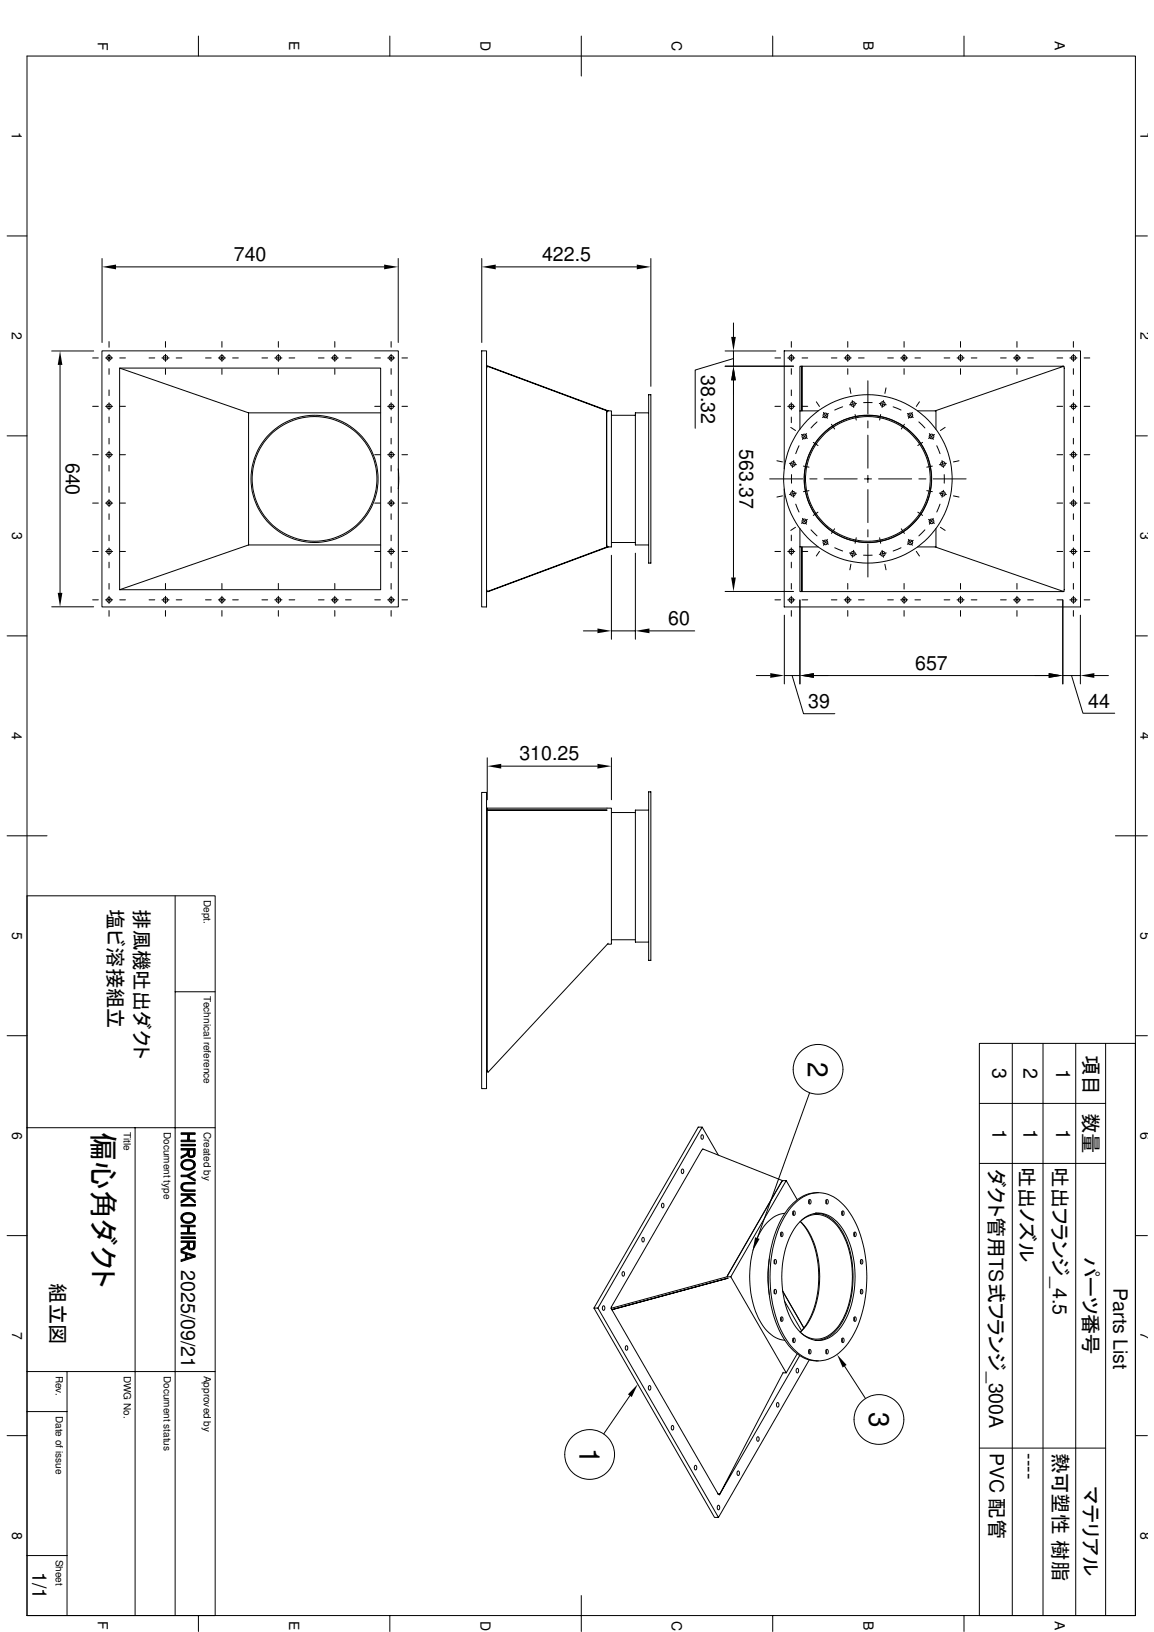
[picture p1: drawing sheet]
<svg xmlns="http://www.w3.org/2000/svg" width="210mm" height="297mm" viewBox="0 0 210 297" stroke-linecap="round" stroke-linejoin="round" font-family="sans-serif">
<g fill="none" stroke="#000" stroke-width=".18">
<path d="M4.9 10.2h201.6v283.8h-201.6zM36.1 6.6v3.6M70.9 6.6v3.6M105.7 6.6v7.2M140.5 6.6v3.6M175.3 6.6v3.6M1.3 42.9h3.6M18.6 47.1v15.2M21.1 48.6h48.8M72.4 47.1v15.2M87.6 47.1v15.2M90.2 48.6h25.6"/>
<path d="M118.4 47.1v23.2M133.4 58.8v2.5M206.5 42.9h2.2M1.3 79.3h3.6M9.4 63.9h7.6M10.9 66.4v41.5M16.8 74h1.1M16.8 65.2h1.1M18.5 63.9h54v46.6h-54zM19.2 74h1.3M19.2 65.2h1.3M19.8 62.2v1"/>
<path d="M19.8 64.5v1.3M19.8 67.1v1M19.8 71v1M19.8 73.3v1.3M19.8 75.9v1M19.8 79.8v1M21.8 67h47.4v40.3h-47.4zM21.8 67l23.4 8.1h24M21.8 74h1M21.8 65.2h1M27.1 65.2h1.1M29.4 65.2h1.4"/>
<path d="M30.1 62.2v1M30.1 64.5v1.3M30.1 67.1v1M32 65.2h1.1M37.4 65.2h1M39.7 65.2h1.3M40.4 62.2v1M40.4 64.5v1.3M40.4 67.1v1M42.3 65.2h1M45.2 75.1v24.1M47.6 65.2h1.1"/>
<path d="M50 65.2h1.3M50.6 62.2v1M50.6 64.5v1.3M50.6 67.1v1M52.6 65.2h1M57.9 65.2h1M60.2 65.2h1.3M60.9 62.2v1M60.9 64.5v1.3M60.9 67.1v1M62.8 65.2h1.1M68.2 74h1"/>
<path d="M68.2 65.2h1M70.5 74h1.3M70.5 65.2h1.3M71.1 62.2v1M71.1 64.5v1.3M71.1 67.1v1M71.1 71v1M71.1 73.3v1.3M71.1 75.9v1M71.1 79.8v1M73.1 74h1M73.1 65.2h1"/>
<path d="M87.6 63.9h.9v46.6h-.9zM88.5 66.7h.1M110.3 74.8h.9v24.7h-.9zM110.6 74.8l-21.8-8.1h-.3v.3l.1-.3 21.9 8.1-.2 .3v24.1l.2 .3-21.9 8.2-.1-.4v.4h.3l21.8-8.2M111.2 75.6h4.4M118 75.1h-2.4v24.1h2.4M118 71.8h.4v30.7h-.4zM131.9 66.7h12.4M131.9 63.9h9.2M133.4 63.9v2.8zM133.4 65.3l-7 2.1v10.6M133.4 69.2v35.9"/>
<path d="M140.9 74h1.1M140.9 65.2h1.1M143.3 74h1.3M143.3 65.2h1.3M143.8 77.8l.9 .6M143.9 62.2v1M143.9 64.5v1.3M143.9 67.1v1M143.9 71v1M143.9 73.3v1.3M143.9 75.9v1M145.5 74.8v-8.1h.4v8.1v-8.1h47.6l.1 40.6-.1 .4h-.3"/>
<path d="M145.5 74.8v3.3M145.5 74.8h3.3M145.8 79.1l1.1 .7M145.9 74h1M145.9 65.2h1M146.7 78.9l-.7 1.1M148.5 73.1l.6 .9M148.6 76.8l-1.1 1.1M149.8 75.1l.7 1M150.7 75.3l-1.1 .7M151.2 65.2h1M151.2 77.2l.6 .9"/>
<path d="M153.3 74l-1.5 .6M153.5 65.2h1.3M154.2 62.2v1M154.2 64.5v1.3M154.2 67.1v1M154.6 70.6l.2 1M155 72.9l.3 1.3M155.5 75.4l.2 1.1M155.8 73.4l-1.3 .3M156.1 65.2h1.1M157.1 73.3h1.5M157.9 69.3v6"/>
<path d="M157.9 76.6v1.3M157.9 79.2v6M159.9 73.4l1.3 .3M160.2 75.4l-.2 1.1M160.7 72.9l-.3 1.3M161.2 70.6l-.2 1M161.5 65.2h1M162.5 74l1.4 .6M163.8 65.2h1.3M164.4 62.2v1M164.4 64.5v1.3M164.4 67.1v1"/>
<path d="M164.5 77.2l-.6 .9M165 75.3l1.1 .7M165.9 75.1l-.7 1M166.4 65.2h1M166.9 74.8h3.3v3.3M167.1 76.8l1.1 1.1M167.2 73.1l-.5 .9M169 78.9l.8 1.1M170 79.1l-1.1 .7M171.7 65.2h1.1M171.9 77.8l-.9 .6M174.1 65.2h1.3"/>
<path d="M174.7 62.2v1M174.7 64.5v1.3M174.7 67.1v1M176.7 65.2h1M182 65.2h1M184.3 65.2h1.3M185 62.2v1M185 64.5v1.3M185 67.1v1M186.9 65.2h1.1M192.3 74h1M192.3 65.2h1"/>
<path d="M193.2 66.7h.1M193.5 66.7l-23.4 8.1M194.6 74h1.3M194.6 65.2h1.3M195.2 62.2v1M195.2 64.5v1.3M195.2 67.1v1M195.2 71v1M195.2 73.3v1.3M195.2 75.9v1M195.2 79.8v1M197.2 74h1"/>
<path d="M197.2 65.2h1M206.5 79.3h2.2M16.8 82.8h1.1M16.8 91.6h1.1M19.2 82.8h1.3M19.2 91.6h1.3M19.8 82.1v1.3M19.8 84.7v1M19.8 88.6v1M19.8 90.9v1.3M19.8 93.5v1.1M19.8 97.4v1"/>
<path d="M19.8 99.7v1.3M21.8 82.8h1M21.8 91.6h1M68.2 82.8h1M68.2 91.6h1M69.2 99.2h-24l-23.4 8.1M70.5 82.8h1.3M70.5 91.6h1.3M71.1 82.1v1.3M71.1 84.7v1M71.1 88.6v1M71.1 90.9v1.3"/>
<path d="M71.1 93.5v1.1M71.1 97.4v1M71.1 99.7v1.3M72.4 85.3l.1 1.9-.1 1.8M73.1 82.8h1M73.1 91.6h1M111.2 98.7h4.4M140 87.2h6M141.3 83.9l1 .2M142.3 90.3l-1 .2M142.6 85.3v-21.4h53.9v46.6h-53.9v-21.5M143.6 84.3l1.3 .3"/>
<path d="M143.9 97.4v1M143.9 99.7v1.3M144 86.4v1.5M144.1 89.2l.3 1.3M144.4 83.8l-.3 1.3M144.7 96l-.9 .5M144.7 91.8l.6 1.4M144.9 89.7l-1.3 .3M145.3 81.1l-.6 1.5M145.5 99.5v8.2h.4v-8.2v8.2h47.4M145.5 99.5h3.3M145.5 96.2v3.3"/>
<path d="M146 94.3l.7 1.1M146.1 84.8l1.1 .2M146.9 94.5l-1.1 .7M147.2 89.3l-1.1 .2M147.3 87.2h1.3M147.5 96.4l1.1 1.1M147.9 80.5l.9 .6M148.8 93.2l-.9 .6M149.6 98.3l1.1 .8M149.9 87.2h6M150.5 98.2l-.7 1.1M151.8 96.2l-.6 .9"/>
<path d="M151.8 99.7l1.5 .6M155.7 97.9l-.2 1M157.2 87.2h1.3M157.9 86.5v1.3M157.9 89.1v6M157.9 96.4v1.3M157.9 99v6M159.8 87.2h6M160 97.9l.2 1M163.9 99.7l-1.4 .6M163.9 96.2l.6 .9M165.2 98.2l.7 1.1"/>
<path d="M166.1 98.3l-1.1 .8M166.9 93.2l.9 .6M167.1 87.2h1.3M167.8 80.5l-.9 .6M168.2 96.4l-1.1 1.1M168.6 89.3l1 .2M168.9 94.5l1.1 .7M169.6 84.8l-1 .2M169.7 87.2h6M169.8 94.3l-.8 1.1M170.1 99.5l23.4 8.2M170.2 96.2v3.3h-3.3"/>
<path d="M170.4 81.1l.6 1.5M170.9 89.7l1.2 .3M171 91.8l-.6 1.4M171 96l.9 .5M171.3 83.8l.3 1.3M171.6 89.2l-.3 1.3M171.7 86.4v1.5M172.1 84.3l-1.2 .3M173.4 90.3l1 .2M174.4 83.9l-1 .2M192.3 82.8h1M192.3 91.6h1"/>
<path d="M194.6 82.8h1.3M194.6 91.6h1.3M195.2 82.1v1.3M195.2 84.7v1M195.2 88.6v1M195.2 90.9v1.3M195.2 93.5v1.1M195.2 97.4v1M195.2 99.7v1.3M197.2 82.8h1M197.2 91.6h1M1.3 115.7h3.6"/>
<path d="M9.4 110.4h7.6M16.8 100.4h1.1M16.8 109.2h1.1M19.2 100.4h1.3M19.2 109.2h1.3M19.8 102.3v1.1M19.8 106.2v1M19.8 108.5v1.3M19.8 111.1v1.1M21.8 100.4h1M21.8 109.2h1M27.1 109.2h1.1"/>
<path d="M29.4 109.2h1.4M30.1 106.2v1M30.1 108.5v1.3M30.1 111.1v1.1M32 109.2h1.1M37.4 109.2h1M39.7 109.2h1.3M40.4 106.2v1M40.4 108.5v1.3M40.4 111.1v1.1M42.3 109.2h1M47.6 109.2h1.1"/>
<path d="M50 109.2h1.3M50.6 106.2v1M50.6 108.5v1.3M50.6 111.1v1.1M52.6 109.2h1M57.9 109.2h1M60.2 109.2h1.3M60.9 106.2v1M60.9 108.5v1.3M60.9 111.1v1.1M62.8 109.2h1.1M68.2 100.4h1"/>
<path d="M68.2 109.2h1M70.5 100.4h1.3M70.5 109.2h1.3M71.1 102.3v1.1M71.1 106.2v1M71.1 108.5v1.3M71.1 111.1v1.1M73.1 100.4h1M73.1 109.2h1M88.6 107.7h-.1M106.1 114.8h2.6M111.2 101.1v15.3"/>
<path d="M111.2 114.8h4.4M115.6 100.7v15.7M118.1 114.8h8.3M131.9 107.7h12.4M140.9 100.4h1.1M140.9 109.2h1.1M142.7 112v12.5M143.3 100.4h1.3M143.3 109.2h1.3M143.9 102.3v1.1M143.9 106.2v1M143.9 108.5v1.3"/>
<path d="M143.9 111.1v1.1M145.5 109.2v15.3M145.9 100.4h1M145.9 109.2h1M149.1 100.4l-.6 .8M151.2 109.2h1M153.5 109.2h1.3M154.2 106.2v1M154.2 108.5v1.3M154.2 111.1v1.1M154.5 100.6l1.3 .3M154.8 102.7l-.2 1"/>
<path d="M155.3 100.2l-.3 1.2M156.1 109.2h1.1M157.1 101h1.5M160.4 100.2l.3 1.2M161 102.7l.2 1M161.2 100.6l-1.3 .3M161.5 109.2h1M163.8 109.2h1.3M164.4 106.2v1M164.4 108.5v1.3M164.4 111.1v1.1M166.4 109.2h1"/>
<path d="M166.7 100.4l.5 .8M171.7 109.2h1.1M174.1 109.2h1.3M174.7 106.2v1M174.7 108.5v1.3M174.7 111.1v1.1M176.7 109.2h1M182 109.2h1M184.3 109.2h1.3M185 106.2v1M185 108.5v1.3M185 111.1v1.1"/>
<path d="M186.9 109.2h1.1M192.3 100.4h1M192.3 109.2h1v15.3M194.6 100.4h1.3M194.6 109.2h1.3M195.2 102.3v1.1M195.2 106.2v1M195.2 108.5v1.3M195.2 111.1v1.1M196.5 112v12.5M197.2 100.4h1M197.2 109.2h1"/>
<path d="M206.5 115.7h2.2M88.6 137.9v7.7M91.2 139.4h17.5M111.2 137.9v7.7M137.6 123h2.5M142.7 123h2.8zM144.1 123l2.1 6.9h5.6M148 123h42.8M193.3 123h3.2zM194.9 123l2.1 6.8h5.8M199.1 123h2.5M1.3 152.1h7.3"/>
<path d="M87.6 144.2h.9v53.9h-.9zM88.5 147.1h.1v.3h-.1h.1v47.5M88.6 147.1h22.6v24.8h-.7M88.6 147.4h21.8M111.2 147.9h4.4M118 147.4h-2.4v24.1h2.4M118 144.1h.4v30.7h-.4zM202.9 152.1h5.8M4.9 163h34.2v131M31.9 163v131M110.6 171.7l-21.8 23.4M111.2 171h4.4"/>
<path d="M1.3 188.5h3.6M31.9 180.5h7.2M88.5 194.9h.1M88.5 194.9l.3 .3zM88.6 194.8l-.1 .1M147.3 198.9l-9.5 26.4M184.1 189.9v104.1M189.7 189.9v104.1M195.7 189.9v104.1M201.1 189.9v104.1M206.5 188.5h2.2M4.9 205.3h34.2"/>
<path d="M24.6 205.3v88.7M32.9 207.5h1.2l.3-1v1h1.1v.3h-2.6zM32.9 206.2h2.6v.3h-1.1l-.3 1v-1h-1.2zM32.9 208.3h2.6v.3h-2.6zM32.9 210.5l1-.5 .2-.4v.5l-.1 .2-1.1 .5zM32.9 209h2.6l-.1 1.4-.1 .1-.1-1.2h-.8l-.1 1.2-.2-.4v-.8h-1.2zM32.9 213.9h1.1l1.5 .8v.3l-1.5-.8h-1.1zM32.9 218.6l1.3-.7 .3 .2-1.6 .9zM32.9 217.3h2.6v.3h-2.6zM32.9 219.2h2.6v.3h-2.6zM33.1 215.5l.1-.1v.6a.56 .56 0 0 0 .8 .6h1.5v.2h-1.5a.84 .84 0 0 1-1-.3 .84 .84 0 0 1 .1-1zM33.2 211.3l.7-.3 .7 .1 .7 .3-.1 .6a1.15 1.15 0 0 0-1.8-.4l-.2 .3v.7l-.3-.5v-.4z"/>
<path d="M33.2 212a1.16 1.16 0 0 0 2 .3l.1-.9 .2 .3v.6l-.4 .5-.5 .1h-.8l-.5-.2zM33.2 215.4l.7-.2h1.6v.3h-1.5a.58 .58 0 0 0-.8 .5zM33.8 217.6h.4l1.3 1v.3zM34 213.9l1.5-.8v.3l-1.2 .7zM34.4 209.3v.6a.42 .42 0 0 0 .4 .5 .42 .42 0 0 0 .4-.4l.1 .5-.4 .2-.5-.1zM120.4 219.1a.37 .37 0 0 1 .4 .2 .37 .37 0 0 1-.1 .5 .37 .37 0 0 1-.4-.3 .37 .37 0 0 1 .1-.4zM124 212.9a.37 .37 0 0 1 .4 .2 .37 .37 0 0 1-.1 .4 .37 .37 0 0 1-.4-.2 .37 .37 0 0 1 .1-.4zM127.6 206.6a.37 .37 0 0 1 .4 .2 .37 .37 0 0 1-.2 .5 .37 .37 0 0 1-.4-.2 .37 .37 0 0 1 .2-.5zM127.7 205.1l3 5.1M143 214.9l2 3.4M144.3 219.3a5.8 5.8 0 0 1 9.1 0 19.6 19.6 0 0 1 4.3 13.1 19.6 19.6 0 0 1-4.3 13.1 5.8 5.8 0 0 1-9.1 0 19.6 19.6 0 0 1-4.2-13.1 19.6 19.6 0 0 1 4.2-13.1zM147.1 218.4v.7"/>
<path d="M147.2 218.3a.42 .42 0 0 1 .3 .4 .42 .42 0 0 1-.3 .4 .56 .56 0 0 1 0-.8zM148.5 217.1a7.3 7.3 0 0 0-5.8 3.9 23.7 23.7 0 0 0-2.1 18 13 13 0 0 0 5 7.8l1.4 .7 1.9 .2M148.5 217.1h.4M150.2 218.4v.7M150.4 218.3a.42 .42 0 0 1 .3 .4 .42 .42 0 0 1-.3 .4 .56 .56 0 0 1 0-.8zM178.1 200.8h23M178.1 211.8h23M1.3 224.9h3.6M32.9 224.3h1.2l.3-1v1h1.1v.3h-2.6zM32.9 223h2.6v.3h-1.1l-.3 1v-1h-1.2zM32.9 225.1h2.6v.3h-2.6zM32.9 227.3l1-.5 .2-.4v.5l-.2 .3-1 .5z"/>
<path d="M32.9 225.9h2.6l-.1 1.3-.1 .2-.1-1.3h-.8v1.3l-.3-.4v-.9h-1.2zM32.9 227.7l2.6 .8v.3l-1.5-.5-.3 .8v-.9l-.8-.2zM32.9 229.3l.8-.2 .3-.8v.7l1.2-.4 .3 .2-2.6 .8zM33.1 221.1l.6-.4h1l.6 .3-.1 .7a1.15 1.15 0 0 0-1.8-.4l-.2 .3v.7l-.1-.1a.83 .83 0 0 1 0-1.1zM33.2 221.7l.1 .3 .2 .2 .9 .2a.77 .77 0 0 0 .8-.7l.1-.7 .2 .4v.6l-.4 .4-.7 .3-.6-.1-.5-.2zM34.4 226.1v.6a.42 .42 0 0 0 .4 .5 .42 .42 0 0 0 .4-.4l.1 .6-.4 .1-.5-.1zM108 238.1l22 38.1h.7l-21.9-38.1h-.8l19-33h.7l-18.9 33M109.7 237.7a.37 .37 0 0 1 .4 .3 .37 .37 0 0 1-.2 .4 .37 .37 0 0 1-.4-.2 .37 .37 0 0 1 .2-.5zM111.1 238.1l21.2-5.7 9.8-17.3 .3-.2-14.6-5.8-16.6 28.8 .1 .5 21.1-5.8-21.1 5.8 19.3 33.5M113.2 231.5a.37 .37 0 0 1 .5 .3 .37 .37 0 0 1-.2 .4 .37 .37 0 0 1-.4-.2 .37 .37 0 0 1 .1-.5zM116.8 225.3a.37 .37 0 0 1 .5 .2 .37 .37 0 0 1-.2 .5 .37 .37 0 0 1-.4-.3 .37 .37 0 0 1 .1-.4zM132.9 232.4l10.1-17.5h-.7l-10.1 17.5h.7l10.1 17.5h-.6"/>
<path d="M139.9 229.2a20.8 20.8 0 0 0 0 6.4M140.8 229.3v.7M140.8 234.8v.6M140.9 229.3a.37 .37 0 0 1 .4 .2 .37 .37 0 0 1-.2 .5 .37 .37 0 0 1-.4-.2 .37 .37 0 0 1 .2-.5zM140.9 234.8a.37 .37 0 0 1 .4 .2 .37 .37 0 0 1-.2 .4 .37 .37 0 0 1-.4-.2 .37 .37 0 0 1 .2-.4zM142 224.3v.7M142 239.8v.6M142.1 224.3a.37 .37 0 0 1 .4 .3 .37 .37 0 0 1-.2 .4 .37 .37 0 0 1-.4-.2 .37 .37 0 0 1 .2-.5zM142.1 239.8a.37 .37 0 0 1 .4 .2 .37 .37 0 0 1-.2 .4 .37 .37 0 0 1-.4-.2 .37 .37 0 0 1 .2-.4zM142.3 235l3.9 6.7M142.7 236.8l3.1 5.4M142.7 220.8a6.7 6.7 0 0 0-5 4.7 18.3 18.3 0 0 0 .8 15.4 5.9 5.9 0 0 0 4.2 3"/>
<path d="M144.2 220.8h.1M144.2 220.5v.6M144.3 220.5a.37 .37 0 0 1 .4 .2 .37 .37 0 0 1-.2 .4 .37 .37 0 0 1-.4-.2 .37 .37 0 0 1 .2-.4zM144.3 221l-.1 .1M145.5 222.3a4.4 4.4 0 0 1 7.1 .4 16.5 16.5 0 0 1 2.7 12.7 11.7 11.7 0 0 1-3.9 7.7 4.3 4.3 0 0 1-5.9-.7 14.8 14.8 0 0 1-3.3-10.8 14.3 14.3 0 0 1 3.3-9.3zM145.5 222.3a14.7 14.7 0 0 1 3.4 10.9 14.2 14.2 0 0 1-3.4 9.3M145.6 222.3a13.4 13.4 0 0 1 3.5 9.3 15 15 0 0 1-3.2 10.5l-.3 .4M145.7 222.1a4.2 4.2 0 0 1 6.3 .7 15.2 15.2 0 0 1 3 11.1 13.1 13.1 0 0 1-3.4 8.5 4.1 4.1 0 0 1-5.9 .2M148.3 220.8a5.5 5.5 0 0 1 4.7 3 17.9 17.9 0 0 1 0 17.2 5.5 5.5 0 0 1-4.7 2.9M148.3 220.8h.2M153.1 220.5v.6M153.2 220.5a.37 .37 0 0 1 .4 .2 .37 .37 0 0 1-.2 .4 .37 .37 0 0 1-.4-.2 .37 .37 0 0 1 .2-.4z"/>
<path d="M155.3 239.8v.6M155.3 224.3v.7M155.4 224.3a.37 .37 0 0 1 .4 .3 .37 .37 0 0 1-.2 .4 .37 .37 0 0 1-.4-.2 .37 .37 0 0 1 .2-.5zM155.4 239.7a.42 .42 0 0 1 .3 .4 .42 .42 0 0 1-.3 .4 .56 .56 0 0 1 0-.8zM156.5 229.3v.7M156.5 234.8v.6M156.6 229.3a.37 .37 0 0 1 .4 .2 .37 .37 0 0 1-.2 .5 .37 .37 0 0 1-.4-.2 .37 .37 0 0 1 .2-.5zM156.6 234.8a.37 .37 0 0 1 .4 .2 .37 .37 0 0 1-.2 .4 .37 .37 0 0 1-.4-.2 .37 .37 0 0 1 .2-.4zM206.5 224.9h2.2M4.9 256.9h7.3M4.9 249.6h34.2M12.2 249.6v44.4"/>
<path d="M113.8 245a.37 .37 0 0 1 .5 .2 .37 .37 0 0 1-.2 .5 .37 .37 0 0 1-.4-.2 .37 .37 0 0 1 .1-.5zM114.6 254l-4.8 7M118 252.3a.37 .37 0 0 1 .4 .2 .37 .37 0 0 1-.1 .4 .37 .37 0 0 1-.4-.2 .37 .37 0 0 1 .1-.4zM122.3 259.5a.42 .42 0 0 1 .3 .4 .42 .42 0 0 1-.3 .4 .56 .56 0 0 1 0-.8zM141.4 255.3a.42 .42 0 0 1 .3 .4 .42 .42 0 0 1-.3 .4 .56 .56 0 0 1 0-.8zM142.5 249.8l-11.6 22.3M144.2 243.9h.1M144.2 243.7h.1M144.2 243.6v.7M144.3 243.6a.37 .37 0 0 1 .4 .2 .37 .37 0 0 1-.2 .5 .37 .37 0 0 1-.4-.2 .37 .37 0 0 1 .2-.5zM144.9 249.1a.37 .37 0 0 1 .4 .3 .37 .37 0 0 1-.1 .4 .37 .37 0 0 1-.5-.2 .37 .37 0 0 1 .2-.5zM145 246.4l-2 3.5"/>
<path d="M145.5 246.7l-14.6 25.4-.3-.3M147.1 245.7v.6M147.2 245.7a.37 .37 0 0 1 .4 .2 .37 .37 0 0 1-.2 .5 .37 .37 0 0 1-.4-.3 .37 .37 0 0 1 .2-.4zM147.2 247.5l-16.5 28.7M148.3 243.9h.2M150.2 245.7v.6M150.3 245.7a.37 .37 0 0 1 .4 .2 .37 .37 0 0 1-.1 .5 .37 .37 0 0 1-.5-.3 .37 .37 0 0 1 .2-.4zM153.1 243.6v.7M153.2 243.6a.37 .37 0 0 1 .4 .2 .37 .37 0 0 1-.2 .5 .37 .37 0 0 1-.4-.2 .37 .37 0 0 1 .2-.5zM153.6 248.7l3.8 5.8M1.3 261.3h3.6M126.4 266.7a.42 .42 0 0 1 .3 .4 .42 .42 0 0 1-.3 .4 .56 .56 0 0 1 0-.8z"/>
<path d="M130.6 274a.37 .37 0 0 1 .4 .3 .37 .37 0 0 1-.2 .4 .37 .37 0 0 1-.4-.2 .37 .37 0 0 1 .2-.5zM134.2 267.8a.37 .37 0 0 1 .4 .2 .37 .37 0 0 1-.2 .5 .37 .37 0 0 1-.4-.3 .37 .37 0 0 1 .2-.4zM137.7 261.6a.37 .37 0 0 1 .4 .2 .37 .37 0 0 1-.1 .5 .37 .37 0 0 1-.4-.3 .37 .37 0 0 1 .1-.4zM178.1 263.6h23M206.5 261.3h2.2M4.9 283.1h7.3M36.1 294v2.9M70.9 294v2.9M105.7 290.4v6.5M140.5 294v2.9M175.3 294v2.9M178.1 294v-104.1h28.4v104.1"/>
<circle cx="19.8" cy="65.1" r=".42"/>
<circle cx="19.8" cy="74" r=".42"/>
<circle cx="30.1" cy="65.1" r=".42"/>
<circle cx="40.4" cy="65.1" r=".42"/>
<circle cx="50.6" cy="65.1" r=".42"/>
<circle cx="60.9" cy="65.1" r=".42"/>
<circle cx="71.2" cy="74" r=".42"/>
<circle cx="71.2" cy="65.1" r=".42"/>
<circle cx="143.9" cy="65.1" r=".42"/>
<circle cx="143.9" cy="74" r=".42"/>
<circle cx="146.3" cy="79.4" r=".42"/>
<circle cx="150.1" cy="75.6" r=".42"/>
<circle cx="154.2" cy="65.1" r=".42"/>
<circle cx="155.2" cy="73.5" r=".42"/>
<circle cx="160.6" cy="73.5" r=".42"/>
<circle cx="164.5" cy="65.1" r=".42"/>
<circle cx="165.6" cy="75.6" r=".42"/>
<circle cx="169.4" cy="79.4" r=".42"/>
<circle cx="174.7" cy="65.1" r=".42"/>
<circle cx="185" cy="65.1" r=".42"/>
<circle cx="195.3" cy="65.1" r=".42"/>
<circle cx="195.3" cy="74" r=".42"/>
<circle cx="19.8" cy="91.6" r=".42"/>
<circle cx="19.8" cy="82.8" r=".42"/>
<circle cx="57.2" cy="87.2" r="11.3"/>
<circle cx="57.2" cy="87.2" r="11.6"/>
<circle cx="71.2" cy="91.6" r=".42"/>
<circle cx="71.2" cy="82.8" r=".42"/>
<circle cx="144.2" cy="84.5" r=".42"/>
<circle cx="144.2" cy="89.9" r=".42"/>
<circle cx="146.3" cy="94.9" r=".42"/>
<circle cx="150.1" cy="98.7" r=".42"/>
<circle cx="157.9" cy="87.2" r="15.3"/>
<circle cx="157.9" cy="87.2" r="11.6"/>
<circle cx="157.9" cy="87.2" r="11.3"/>
<circle cx="165.6" cy="98.7" r=".42"/>
<circle cx="169.4" cy="94.9" r=".42"/>
<circle cx="171.5" cy="89.9" r=".42"/>
<circle cx="171.5" cy="84.5" r=".42"/>
<circle cx="195.3" cy="82.8" r=".42"/>
<circle cx="195.3" cy="91.6" r=".42"/>
<circle cx="19.8" cy="100.4" r=".42"/>
<circle cx="19.8" cy="109.2" r=".42"/>
<circle cx="30.1" cy="109.2" r=".42"/>
<circle cx="40.4" cy="109.2" r=".42"/>
<circle cx="50.6" cy="109.2" r=".42"/>
<circle cx="60.9" cy="109.2" r=".42"/>
<circle cx="71.2" cy="100.4" r=".42"/>
<circle cx="71.2" cy="109.2" r=".42"/>
<circle cx="143.9" cy="109.2" r=".42"/>
<circle cx="143.9" cy="100.4" r=".42"/>
<circle cx="154.2" cy="109.2" r=".42"/>
<circle cx="155.2" cy="100.8" r=".42"/>
<circle cx="160.6" cy="100.8" r=".42"/>
<circle cx="164.5" cy="109.2" r=".42"/>
<circle cx="174.7" cy="109.2" r=".42"/>
<circle cx="185" cy="109.2" r=".42"/>
<circle cx="195.3" cy="109.2" r=".42"/>
<circle cx="195.3" cy="100.4" r=".42"/>
<circle cx="148.8" cy="194.6" r="4.5"/>
<circle cx="159.9" cy="258.4" r="4.5"/>
<circle cx="107.3" cy="264.7" r="4.5"/>
</g>
<g fill="#000">
<path d="M18.6 48.6l2.5-.4v.8zM69.9 48.2l2.5 .4-2.5 .4zM87.6 48.6l2.6-.4v.8zM115.8 48.2l2.6 .4-2.6 .4zM10.9 63.9l.4 2.5h-.8zM133.4 66.7l.4 2.5h-.8zM133 61.3h.8l-.4 2.6zM10.5 107.9h.8l-.4 2.5zM108.7 114.4l2.5 .4-2.5 .5zM115.6 114.8l2.5-.4v.9zM133 105.1h.8l-.4 2.6zM88.6 139.4l2.6-.4v.9z"/>
<path d="M108.7 139l2.5 .4-2.5 .5zM140.1 122.5l2.6 .5-2.6 .4zM145.5 123l2.5-.5v.9zM190.8 122.5l2.5 .5-2.5 .4zM196.5 123l2.6-.5v.9zM137.4 225.2l.8 .3-1.3 2.2zM116 251.9l-1.1 2.4-.7-.5zM152.3 246.5l1.7 1.9-.7 .5z"/>
<path d="M32.9 210.5l1-.5 .2-.4v.5l-.1 .2-1.1 .5z" fill-rule="evenodd"/>
<path d="M32.9 218.6l1.3-.7 .3 .2-1.6 .9z" fill-rule="evenodd"/>
<path d="M34.4 209.3v.6a.42 .42 0 0 0 .4 .5 .42 .42 0 0 0 .4-.4l.1 .5-.4 .2-.5-.1z" fill-rule="evenodd"/>
<path d="M33.2 211.3l.7-.3 .7 .1 .7 .3-.1 .6a1.15 1.15 0 0 0-1.8-.4l-.2 .3v.7l-.3-.5v-.4z" fill-rule="evenodd"/>
<path d="M32.9 207.5h1.2l.3-1v1h1.1v.3h-2.6z" fill-rule="evenodd"/>
<path d="M32.9 206.2h2.6v.3h-1.1l-.3 1v-1h-1.2z" fill-rule="evenodd"/>
<path d="M32.9 209h2.6l-.1 1.4-.1 .1-.1-1.2h-.8l-.1 1.2-.2-.4v-.8h-1.2z" fill-rule="evenodd"/>
<path d="M34 213.9l1.5-.8v.3l-1.2 .7z" fill-rule="evenodd"/>
<path d="M32.9 213.9h1.1l1.5 .8v.3l-1.5-.8h-1.1z" fill-rule="evenodd"/>
<path d="M33.1 215.5l.1-.1v.6a.56 .56 0 0 0 .8 .6h1.5v.2h-1.5a.84 .84 0 0 1-1-.3 .84 .84 0 0 1 .1-1z" fill-rule="evenodd"/>
<path d="M33.2 215.4l.7-.2h1.6v.3h-1.5a.58 .58 0 0 0-.8 .5z" fill-rule="evenodd"/>
<path d="M33.8 217.6h.4l1.3 1v.3z" fill-rule="evenodd"/>
<path d="M32.9 217.3h2.6v.3h-2.6z" fill-rule="evenodd"/>
<path d="M33.2 212a1.16 1.16 0 0 0 2 .3l.1-.9 .2 .3v.6l-.4 .5-.5 .1h-.8l-.5-.2z" fill-rule="evenodd"/>
<path d="M32.9 227.3l1-.5 .2-.4v.5l-.2 .3-1 .5z" fill-rule="evenodd"/>
<path d="M33.1 221.1l.6-.4h1l.6 .3-.1 .7a1.15 1.15 0 0 0-1.8-.4l-.2 .3v.7l-.1-.1a.83 .83 0 0 1 0-1.1z" fill-rule="evenodd"/>
<path d="M34.4 226.1v.6a.42 .42 0 0 0 .4 .5 .42 .42 0 0 0 .4-.4l.1 .6-.4 .1-.5-.1z" fill-rule="evenodd"/>
<path d="M32.9 224.3h1.2l.3-1v1h1.1v.3h-2.6z" fill-rule="evenodd"/>
<path d="M32.9 223h2.6v.3h-1.1l-.3 1v-1h-1.2z" fill-rule="evenodd"/>
<path d="M32.9 225.9h2.6l-.1 1.3-.1 .2-.1-1.3h-.8v1.3l-.3-.4v-.9h-1.2z" fill-rule="evenodd"/>
<path d="M32.9 227.7l2.6 .8v.3l-1.5-.5-.3 .8v-.9l-.8-.2z" fill-rule="evenodd"/>
<path d="M32.9 229.3l.8-.2 .3-.8v.7l1.2-.4 .3 .2-2.6 .8z" fill-rule="evenodd"/>
<path d="M33.2 221.7l.1 .3 .2 .2 .9 .2a.77 .77 0 0 0 .8-.7l.1-.7 .2 .4v.6l-.4 .4-.7 .3-.6-.1-.5-.2z" fill-rule="evenodd"/>
</g>
<path d="M32.9 208.4h2.6M32.9 219.4h2.6M32.9 225.2h2.6" fill="none" stroke="#000" stroke-width=".28"/>
<text font-size="5.3" x="16.9" y="206" transform="rotate(90 16.9 206)">偏心角ダクト</text>
<g font-size="5.1">
<text x="147" y="193.3" transform="rotate(90 147 193.3)">2</text>
<text x="158.1" y="257" transform="rotate(90 158.1 257)">3</text>
<text x="105.4" y="263.5" transform="rotate(90 105.4 263.5)">1</text>
</g>
<g font-size="3.7">
<text x="19.7" y="163" transform="rotate(90 19.7 163)">塩ビ溶接組立</text>
<text x="24.5" y="163" transform="rotate(90 24.5 163)">排風機吐出ダクト</text>
<text x="197.1" y="192" transform="rotate(90 197.1 192)">項目</text>
<text x="197.1" y="202.6" transform="rotate(90 197.1 202.6)">数量</text>
<text x="179.9" y="212.7" transform="rotate(90 179.9 212.7)">ダクト管用TS式フランジ_300A</text>
<text x="185.5" y="212.5" transform="rotate(90 185.5 212.5)">吐出ノズル</text>
<text x="191.5" y="212.5" transform="rotate(90 191.5 212.5)">吐出フランジ_4.5</text>
<text x="9.2" y="233.6" transform="rotate(90 9.2 233.6)">組立図</text>
<text x="197.1" y="228.7" transform="rotate(90 197.1 228.7)">パーツ番号</text>
<text x="191.5" y="264.4" transform="rotate(90 191.5 264.4)">熱可塑性 樹脂</text>
<text x="197.1" y="270.6" transform="rotate(90 197.1 270.6)">マテリアル</text>
</g>
<g font-size="3.6">
<text x="42.5" y="47.5">740</text>
<text x="98.6" y="47.5">422.5</text>
<text x="127.5" y="68.2" transform="rotate(90 127.5 68.2)">38.32</text>
<text x="134.5" y="81.7" transform="rotate(90 134.5 81.7)">563.37</text>
<text x="12" y="84.2" transform="rotate(90 12 84.2)">640</text>
<text x="121.6" y="113.7">60</text>
<text x="166.5" y="121.9">657</text>
<text x="147" y="128.8">39</text>
<text x="198" y="128.8">44</text>
<text x="94.5" y="138.4">310.25</text>
<text x="180.6" y="194.4" transform="rotate(90 180.6 194.4)">3</text>
<text x="186.1" y="194.4" transform="rotate(90 186.1 194.4)">2</text>
<text x="192.1" y="194.5" transform="rotate(90 192.1 194.5)">1</text>
<text x="180.6" y="205.4" transform="rotate(90 180.6 205.4)">1</text>
<text x="186.1" y="205.4" transform="rotate(90 186.1 205.4)">1</text>
<text x="192.1" y="205.4" transform="rotate(90 192.1 205.4)">1</text>
<text x="32.9" y="231.1" transform="rotate(90 32.9 231.1)">2025/09/21</text>
<text x="202.6" y="234.4" transform="rotate(90 202.6 234.4)">Parts List</text>
<text x="180" y="264.4" transform="rotate(90 180 264.4)">PVC 配管</text>
<text x="186.1" y="264.5" transform="rotate(90 186.1 264.5)">----</text>
<text x="5.9" y="286.1" transform="rotate(90 5.9 286.1)">1/1</text>
</g>
<g font-size="2.5">
<text x="17.8" y="7.6" transform="rotate(90 17.8 7.6)">F</text>
<text x="52.6" y="7.5" transform="rotate(90 52.6 7.5)">E</text>
<text x="87.4" y="7.5" transform="rotate(90 87.4 7.5)">D</text>
<text x="122.2" y="7.5" transform="rotate(90 122.2 7.5)">C</text>
<text x="157" y="7.5" transform="rotate(90 157 7.5)">B</text>
<text x="191.9" y="7.5" transform="rotate(90 191.9 7.5)">A</text>
<text x="2.2" y="24" transform="rotate(90 2.2 24)">1</text>
<text x="207.4" y="24" transform="rotate(90 207.4 24)">1</text>
<text x="2.2" y="60.4" transform="rotate(90 2.2 60.4)">2</text>
<text x="207.4" y="60.4" transform="rotate(90 207.4 60.4)">2</text>
<text x="2.2" y="96.8" transform="rotate(90 2.2 96.8)">3</text>
<text x="207.5" y="96.8" transform="rotate(90 207.5 96.8)">3</text>
<text x="2.2" y="133.2" transform="rotate(90 2.2 133.2)">4</text>
<text x="207.4" y="133.2" transform="rotate(90 207.4 133.2)">4</text>
<text x="2.2" y="169.6" transform="rotate(90 2.2 169.6)">5</text>
<text x="207.5" y="169.6" transform="rotate(90 207.5 169.6)">5</text>
<text x="2.2" y="206" transform="rotate(90 2.2 206)">6</text>
<text x="207.5" y="206" transform="rotate(90 207.5 206)">6</text>
<text x="2.2" y="242.4" transform="rotate(90 2.2 242.4)">7</text>
<text x="207.5" y="242.4" transform="rotate(90 207.5 242.4)">7</text>
<text x="2.2" y="278.8" transform="rotate(90 2.2 278.8)">8</text>
<text x="207.5" y="278.8" transform="rotate(90 207.5 278.8)">8</text>
<text x="17.8" y="295.1" transform="rotate(90 17.8 295.1)">F</text>
<text x="52.6" y="295" transform="rotate(90 52.6 295)">E</text>
<text x="87.4" y="295" transform="rotate(90 87.4 295)">D</text>
<text x="122.2" y="295" transform="rotate(90 122.2 295)">C</text>
<text x="157" y="295" transform="rotate(90 157 295)">B</text>
<text x="191.9" y="295" transform="rotate(90 191.9 295)">A</text>
</g>
<g font-size="1.8">
<text x="37.1" y="163.8" transform="rotate(90 37.1 163.8)">Dept.</text>
<text x="37.1" y="181.2" transform="rotate(90 37.1 181.2)">Technical reference</text>
<text x="22.5" y="206" transform="rotate(90 22.5 206)">Title</text>
<text x="29.8" y="206" transform="rotate(90 29.8 206)">Document type</text>
<text x="37.1" y="206" transform="rotate(90 37.1 206)">Created by</text>
<text x="10.2" y="250.4" transform="rotate(90 10.2 250.4)">Rev.</text>
<text x="22.5" y="250.4" transform="rotate(90 22.5 250.4)">DWG No.</text>
<text x="29.8" y="250.4" transform="rotate(90 29.8 250.4)">Document status</text>
<text x="37.1" y="250.4" transform="rotate(90 37.1 250.4)">Approved by</text>
<text x="10.2" y="257.7" transform="rotate(90 10.2 257.7)">Date of issue</text>
<text x="10.2" y="283.9" transform="rotate(90 10.2 283.9)">Sheet</text>
</g>
</svg>
